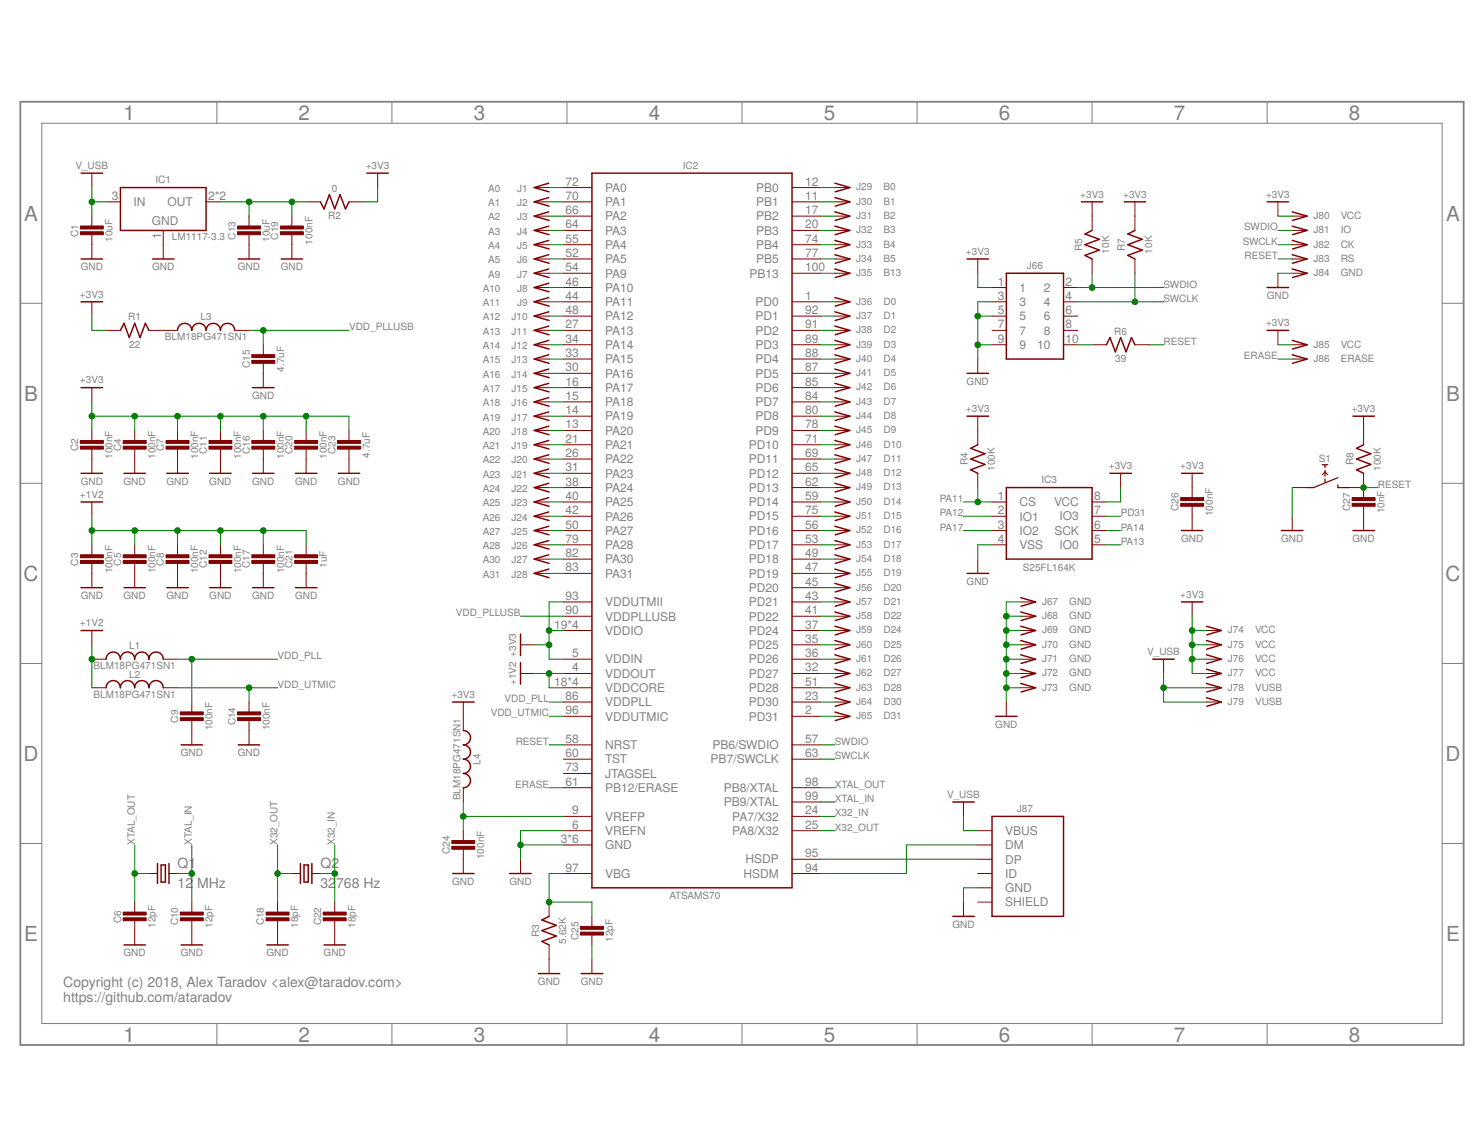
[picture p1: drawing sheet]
<svg xmlns="http://www.w3.org/2000/svg" width="279mm" height="216mm" viewBox="0 0 279 216" stroke-linecap="round" stroke-linejoin="round" font-family="sans-serif">
<path d="M3.8 19.2h271.8v177.5h-271.8z" fill="none" stroke="#808080" stroke-width=".34"/>
<g fill="none" stroke="#808080" stroke-width=".19">
<path d="M40.8 19.2v4M73.8 19.2v4M106.7 19.2v4M139.7 19.2v4M172.7 19.2v4M205.6 19.2v4M238.6 19.2v4M7.9 23.2h263.6v169.5h-263.6zM3.8 57.1h4.1M271.5 57.1h4.1M3.8 91h4.1M271.5 91h4.1"/>
<path d="M3.8 124.9h4.1M271.5 124.9h4.1M3.8 158.8h4.1M271.5 158.8h4.1M40.8 192.7v4M73.8 192.7v4M106.7 192.7v4M139.7 192.7v4M172.7 192.7v4M205.6 192.7v4M238.6 192.7v4"/>
</g>
<g fill="none" stroke="#800000" stroke-width=".28">
<path d="M15.3 32.6h4M22.7 35.3h16.1v8.1h-16.1zM60.3 38l.7 1.3 1-2.7 1 2.7 1-2.7 1 2.7 .7-1.3M69.1 32.6h4M103.3 34.5l-2.7 .8 2.8 .8M103.3 37.2l-2.7 .8 2.8 .8M103.3 39.9l-2.7 .8 2.8 .8M111.4 32.6h37.7v134.5h-37.7zM157.2 39.9l2.8 .8-2.8 .8M157.2 34.5l2.8 .8-2.8 .8M157.2 37.2l2.8 .8-2.8 .8M203.6 38h4"/>
<path d="M211.7 38h4M238.6 38h4M243.3 39.9l2.8 .8-2.7 .8M15.3 48.7h4M15.3 56.8h4M28.7 48.7h4M44.9 48.7h4M52.9 48.7h4.1M103.3 42.6l-2.7 .8 2.8 .8M103.3 45.3l-2.7 .8 2.8 .8M103.3 47.9l-2.7 .8 2.8 .9M103.3 50.6l-2.7 .8 2.8 .8"/>
<path d="M103.3 53.3l-2.7 .8 2.8 .8M103.3 56l-2.7 .8 2.8 .8M103.3 58.7l-2.7 .8 2.8 .8M157.2 42.6l2.8 .8-2.8 .8M157.2 45.3l2.8 .8-2.8 .8M157.2 47.9l2.8 .8-2.8 .9M157.2 50.6l2.8 .8-2.8 .8M157.2 56l2.8 .8-2.8 .8M157.2 58.7l2.8 .8-2.8 .8M182.1 48.7h4M189.5 51.4h10.7v16.2h-10.7zM205.6 43.4l-1.3 .6 2.7 1-2.7 1.1 2.7 1-2.7 1 1.3 .6"/>
<path d="M213.7 43.4l-1.4 .6 2.7 1-2.7 1.1 2.7 1-2.7 1 1.4 .6M238.6 54.1h4M243.3 42.6l2.8 .8-2.7 .8M243.3 45.3l2.8 .8-2.7 .8M243.3 47.9l2.8 .8-2.7 .9M243.3 50.6l2.8 .8-2.7 .8M15.3 73h4M22.7 62.2l.6-1.3 1 2.6 1.1-2.6 1 2.6 1-2.6 .6 1.3M33.4 62.2a1.34 1.34 0 0 1 1.4-1.3 1.34 1.34 0 0 1 1.3 1.3 1.34 1.34 0 0 1 1.4-1.3 1.34 1.34 0 0 1 1.3 1.3 1.35 1.35 0 0 1 1.4-1.3 1.35 1.35 0 0 1 1.3 1.3 1.34 1.34 0 0 1 1.4-1.3 1.34 1.34 0 0 1 1.3 1.3M47.6 73h4M103.3 61.4l-2.7 .8 2.8 .8M103.3 64.1l-2.7 .8 2.8 .8"/>
<path d="M103.3 66.8l-2.7 .8 2.8 .8M103.3 69.5l-2.7 .8 2.8 .8M103.3 72.2l-2.7 .8 2.8 .8M103.3 74.8l-2.7 .8 2.8 .9M103.3 77.5l-2.7 .8 2.8 .8M157.2 61.4l2.8 .8-2.8 .8M157.2 69.5l2.8 .8-2.8 .8M157.2 72.2l2.8 .8-2.8 .8M157.2 74.8l2.8 .8-2.8 .9M157.2 77.5l2.8 .8-2.8 .8M157.2 64.1l2.8 .8-2.8 .8M157.2 66.8l2.8 .8-2.8 .8"/>
<path d="M182.1 70.3h4M182.1 78.3h4M208.3 64.9l.7-1.4 1 2.7 1-2.7 1 2.7 1-2.7 .7 1.4M238.6 62.2h4M243.3 64.1l2.8 .8-2.7 .8M243.3 66.8l2.8 .8-2.7 .8M254.7 78.3h4.1M15.3 89.1h4M15.3 94.5h4M23.3 89.1h4.1M31.4 89.1h4.1M39.5 89.1h4"/>
<path d="M47.6 89.1h4M55.6 89.1h4.1M63.7 89.1h4M103.3 80.2l-2.7 .8 2.8 .8M103.3 82.9l-2.7 .8 2.8 .8M103.3 85.6l-2.7 .8 2.8 .8M103.3 88.3l-2.7 .8 2.8 .8M103.3 91l-2.7 .8 2.8 .8M103.3 93.7l-2.7 .8 2.8 .8M103.3 96.4l-2.7 .8 2.8 .8M103.3 99.1l-2.7 .8 2.8 .8M157.2 80.2l2.8 .8-2.8 .8"/>
<path d="M157.2 82.9l2.8 .8-2.8 .8M157.2 85.6l2.8 .8-2.8 .8M157.2 88.3l2.8 .8-2.8 .8M157.2 96.4l2.8 .8-2.8 .8M157.2 99.1l2.8 .8-2.8 .8M157.2 91l2.8 .8-2.8 .8M157.2 93.7l2.8 .8-2.8 .8M184.1 83.7l-1.3 .7 2.6 1-2.6 1 2.6 1-2.6 1 1.3 .7M189.5 91.8h16.1v13.4h-16.1zM209 89.1h4M222.4 89.1h4.1M222.4 99.9h4.1"/>
<path d="M241.3 99.9h4M254.7 99.9h4.1M256.7 83.7l-1.3 .7 2.7 1-2.7 1 2.7 1-2.7 1 1.3 .7M15.3 110.6h4M15.3 118.7h4M23.3 110.6h4.1M31.4 110.6h4.1M39.5 110.6h4M47.6 110.6h4M55.6 110.6h4.1M98 119.4v4M103.3 101.7l-2.7 .9 2.8 .8"/>
<path d="M103.3 104.4l-2.7 .8 2.8 .8M103.3 107.1l-2.7 .8 2.8 .8M157.2 101.7l2.8 .9-2.8 .8M157.2 104.4l2.8 .8-2.8 .8M157.2 107.1l2.8 .8-2.8 .8M157.2 109.8l2.8 .8-2.8 .8M157.2 112.5l2.8 .8-2.8 .8M157.2 115.2l2.8 .8-2.8 .8M157.2 117.9l2.8 .8-2.8 .8M182.1 107.9h4M192.2 112.5l2.8 .8-2.8 .8M192.2 115.2l2.8 .8-2.8 .8"/>
<path d="M192.2 117.9l2.8 .8-2.8 .8M222.4 113.3h4.1M227.1 117.9l2.9 .8-2.8 .8M20 124.1a1.34 1.34 0 0 1 1.3-1.4 1.34 1.34 0 0 1 1.4 1.4 1.34 1.34 0 0 1 1.3-1.4 1.34 1.34 0 0 1 1.4 1.4 1.34 1.34 0 0 1 1.3-1.4 1.34 1.34 0 0 1 1.3 1.4 1.34 1.34 0 0 1 1.4-1.4 1.34 1.34 0 0 1 1.3 1.4M20 129.5a1.34 1.34 0 0 1 1.3-1.4 1.34 1.34 0 0 1 1.4 1.4 1.34 1.34 0 0 1 1.3-1.4 1.34 1.34 0 0 1 1.4 1.4 1.34 1.34 0 0 1 1.3-1.4 1.34 1.34 0 0 1 1.3 1.4 1.34 1.34 0 0 1 1.4-1.4 1.34 1.34 0 0 1 1.3 1.4M85.2 132.1h4.1M87.2 137.5a1.34 1.34 0 0 1 1.4 1.4 1.34 1.34 0 0 1-1.4 1.3 1.34 1.34 0 0 1 1.4 1.4 1.34 1.34 0 0 1-1.4 1.3 1.34 1.34 0 0 1 1.4 1.3 1.34 1.34 0 0 1-1.4 1.4 1.34 1.34 0 0 1 1.4 1.3 1.34 1.34 0 0 1-1.4 1.4M98 124.7v4.1M157.2 123.3l2.8 .8-2.8 .8M157.2 126l2.8 .8-2.8 .8M157.2 128.7l2.8 .8-2.8 .8M157.2 131.3l2.8 .8-2.8 .8"/>
<path d="M157.2 120.6l2.8 .8-2.8 .8M157.2 134l2.8 .8-2.8 .8M187.5 134.8h4M192.2 120.6l2.8 .8-2.8 .8M192.2 123.3l2.8 .8-2.8 .8M192.2 126l2.8 .8-2.8 .8M192.2 128.7l2.8 .8-2.8 .8M217 124.1h4.1M227.1 120.6l2.9 .8-2.8 .8M227.1 123.3l2.9 .8-2.8 .8M227.1 126l2.9 .8-2.8 .8M227.1 128.7l2.9 .8-2.8 .8"/>
<path d="M227.1 131.3l2.9 .8-2.8 .8M34.1 140.2h4M44.9 140.2h4M179.4 151h4M186.8 153.7h13.4v18.8h-13.4zM23.3 177.9h4.1M29.7 162.5v3.8M30.3 162.8h.8v3.2h-.8zM31.8 162.5v3.8M34.1 177.9h4M50.2 177.9h4.1M56.6 162.5v3.8"/>
<path d="M57.2 162.8h.8v3.2h-.8zM58.7 162.5v3.8M61 177.9h4M85.2 164.4h4.1M96 164.4h4M103.4 172.5l-1.4 .7 2.7 1-2.7 1 2.7 1-2.7 1 1.4 .7M179.4 172.5h4M101.4 183.3h4M109.4 183.3h4.1"/>
</g>
<g fill="none" stroke="#800000" stroke-width=".19">
<path d="M17.3 32.6v2.7M20 38h2.7M38.8 38h2.7M57.6 38h2.7M65.7 38h2.7M71.1 32.6v2.7M100.7 35.3h2.7M100.7 38h2.7M106.1 35.3h5.3M106.1 38h5.3M149.1 35.3h5.4M149.1 38h5.4"/>
<path d="M157.2 35.3h2.7M157.2 38h2.7M205.6 38v5.4M213.7 38v5.4M240.6 38v2.7M17.3 40.7v1.9M17.3 44.2v4.5M17.3 56.8v2.7M30.7 43.4v5.3M46.9 40.7v1.9M46.9 44.2v4.5M54.9 40.7v1.9"/>
<path d="M54.9 44.2v4.5M100.7 40.7h2.7M100.7 43.4h2.7M100.7 46.1h2.7M100.7 48.7h2.7M100.7 51.4h2.7M100.7 54.1h2.7M100.7 56.8h2.7M100.7 59.5h2.7M106.1 40.7h5.3M106.1 43.4h5.3M106.1 46.1h5.3"/>
<path d="M106.1 48.7h5.3M106.1 51.4h5.3M106.1 54.1h5.3M106.1 56.8h5.3M106.1 59.5h5.3M149.1 40.7h5.4M149.1 43.4h5.4M149.1 46.1h5.4M149.1 48.7h5.4M149.1 51.4h5.4M149.1 56.8h5.4M149.1 59.5h5.4"/>
<path d="M157.2 40.7h2.7M157.2 43.4h2.7M157.2 46.1h2.7M157.2 48.7h2.7M157.2 51.4h2.7M157.2 56.8h2.7M157.2 59.5h2.7M184.1 48.7v2.7M186.8 54.1h2.7M186.8 56.8h2.7M186.8 59.5h2.7M200.2 54.1h2.7"/>
<path d="M200.2 56.8h2.7M200.2 59.5h2.7M205.6 48.7v2.7M213.7 48.7v2.7M240.6 51.4v2.7M243.3 40.7h2.7M243.3 43.4h2.7M243.3 46.1h2.7M243.3 48.7h2.7M243.3 51.4h2.7M17.3 73v2.6M20 62.2h2.7"/>
<path d="M28 62.2h5.4M44.2 62.2h2.7M49.6 64.9v1.9M49.6 68.4v4.6M100.7 62.2h2.7M100.7 64.9h2.7M100.7 67.6h2.7M100.7 70.3h2.7M100.7 73h2.7M100.7 75.6h2.7M100.7 78.3h2.7M106.1 62.2h5.3"/>
<path d="M106.1 64.9h5.3M106.1 67.6h5.3M106.1 70.3h5.3M106.1 73h5.3M106.1 75.6h5.3M106.1 78.3h5.3M149.1 62.2h5.4M149.1 64.9h5.4M149.1 67.6h5.4M149.1 70.3h5.4M149.1 73h5.4M149.1 75.6h5.4"/>
<path d="M149.1 78.3h5.4M157.2 62.2h2.7M157.2 64.9h2.7M157.2 67.6h2.7M157.2 70.3h2.7M157.2 73h2.7M157.2 75.6h2.7M157.2 78.3h2.7M184.1 67.6v2.7M184.1 78.3v5.4M186.8 62.2h2.7M186.8 64.9h2.7"/>
<path d="M200.2 62.2h2.7M200.2 64.9h2.7M205.6 64.9h2.7M213.7 64.9h2.7M240.6 62.2v2.7M243.3 64.9h2.7M243.3 67.6h2.7M256.7 78.3v5.4M17.3 81v1.9M17.3 84.5v4.6M17.3 94.5v2.7M25.4 81v1.9"/>
<path d="M25.4 84.5v4.6M33.4 81v1.9M33.4 84.5v4.6M41.5 81v1.9M41.5 84.5v4.6M49.6 81v1.9M49.6 84.5v4.6M57.6 81v1.9M57.6 84.5v4.6M65.7 81v1.9M65.7 84.5v4.6M100.7 81h2.7"/>
<path d="M100.7 83.7h2.7M100.7 86.4h2.7M100.7 89.1h2.7M100.7 91.8h2.7M100.7 94.5h2.7M100.7 97.2h2.7M100.7 99.9h2.7M106.1 81h5.3M106.1 83.7h5.3M106.1 86.4h5.3M106.1 89.1h5.3M106.1 91.8h5.3"/>
<path d="M106.1 94.5h5.3M106.1 97.2h5.3M106.1 99.9h5.3M149.1 81h5.4M149.1 83.7h5.4M149.1 86.4h5.4M149.1 89.1h5.4M149.1 91.8h5.4M149.1 94.5h5.4M149.1 97.2h5.4M149.1 99.9h5.4M157.2 81h2.7"/>
<path d="M157.2 83.7h2.7M157.2 86.4h2.7M157.2 89.1h2.7M157.2 91.8h2.7M157.2 94.5h2.7M157.2 97.2h2.7M157.2 99.9h2.7M184.1 89.1v2.7M186.8 94.5h2.7M186.8 97.2h2.7M186.8 99.9h2.7M205.6 94.5h2.7"/>
<path d="M205.6 97.2h2.7M205.6 99.9h2.7M211 89.1v2.7M224.5 89.1v4.6M224.5 95.3v4.6M243.3 91.8h2.7M243.3 97.2v2.7M248.9 89.4l.6-.6 .5 .6M254 91.8h2.7M256.7 89.1v4.6M256.7 95.3v4.6M17.3 102.6v1.8"/>
<path d="M17.3 106v4.6M17.3 118.7v2.7M25.4 102.6v1.8M25.4 106v4.6M33.4 102.6v1.8M33.4 106v4.6M41.5 102.6v1.8M41.5 106v4.6M49.6 102.6v1.8M49.6 106v4.6M57.6 102.6v1.8M57.6 106v4.6"/>
<path d="M100.7 102.6h2.7M100.7 105.2h2.7M100.7 107.9h2.7M106.1 102.6h5.3M106.1 105.2h5.3M106.1 107.9h5.3M106.1 113.3h5.3M106.1 116h5.3M106.1 118.7h5.3M149.1 102.6h5.4M149.1 105.2h5.4M149.1 107.9h5.4"/>
<path d="M149.1 110.6h5.4M149.1 113.3h5.4M149.1 116h5.4M149.1 118.7h5.4M157.2 102.6h2.7M157.2 105.2h2.7M157.2 107.9h2.7M157.2 110.6h2.7M157.2 113.3h2.7M157.2 116h2.7M157.2 118.7h2.7M184.1 105.2v2.7"/>
<path d="M186.8 102.6h2.7M192.2 113.3h2.7M192.2 116h2.7M192.2 118.7h2.7M205.6 102.6h2.7M224.5 113.3v2.7M227.1 118.7h2.7M17.3 124.1h2.7M17.3 129.5h2.7M30.7 124.1h2.7M30.7 129.5h2.7M36.1 132.1v1.9"/>
<path d="M36.1 135.6v4.6M46.9 132.1v1.9M46.9 135.6v4.6M87.2 132.1v5.4M98 121.4h2.7M98 126.8h2.7M106.1 124.1h5.3M106.1 126.8h5.3M106.1 129.5h5.3M106.1 132.1h5.3M106.1 134.8h5.3M149.1 121.4h5.4"/>
<path d="M149.1 124.1h5.4M149.1 126.8h5.4M149.1 129.5h5.4M149.1 132.1h5.4M149.1 134.8h5.4M157.2 121.4h2.7M157.2 124.1h2.7M157.2 126.8h2.7M157.2 129.5h2.7M157.2 132.1h2.7M157.2 134.8h2.7M189.5 132.1v2.7"/>
<path d="M192.2 121.4h2.7M192.2 124.1h2.7M192.2 126.8h2.7M192.2 129.5h2.7M219.1 124.1v2.7M227.1 121.4h2.7M227.1 124.1h2.7M227.1 126.8h2.7M227.1 129.5h2.7M227.1 132.1h2.7M87.2 148.3v2.7M87.2 156.4v1.8"/>
<path d="M87.2 159.9v4.5M106.1 159h5.3M106.1 145.6h5.3M106.1 140.2h5.3M106.1 153.7h5.3M106.1 156.4h5.3M106.1 142.9h5.3M106.1 148.3h5.3M149.1 140.2h5.4M149.1 153.7h5.4M149.1 156.4h5.4M149.1 142.9h5.4"/>
<path d="M149.1 148.3h5.4M149.1 151h5.4M181.4 151v2.7M184.1 159h2.7M184.1 156.4h2.7M25.4 169.8v1.9M25.4 173.3v4.6M28 164.4h1.7M31.8 164.4h1.6M36.1 169.8v1.9M36.1 173.3v4.6M52.3 169.8v1.9"/>
<path d="M52.3 173.3v4.6M54.9 164.4h1.7M58.7 164.4h1.6M63 169.8v1.9M63 173.3v4.6M98 161.7v2.7M103.4 169.8v2.7M103.4 177.9v5.4M106.1 164.4h5.3M111.4 172.5v1.9M111.4 176v1.9M149.1 164.4h5.4"/>
<path d="M149.1 161.7h5.4M181.4 169.8v2.7M184.1 164.4h2.7M184.1 161.7h2.7M184.1 167.1h2.7M184.1 169.8h2.7M111.4 180.6v2.7"/>
</g>
<g fill="#800000" stroke="#800000" stroke-width=".19">
<path d="M15.1 82.9h4.4v.6h-4.4z"/>
<path d="M15.1 84h4.4v.5h-4.4z"/>
<path d="M23.2 82.9h4.3v.6h-4.3z"/>
<path d="M23.2 84h4.3v.5h-4.3z"/>
<path d="M31.3 82.9h4.3v.6h-4.3z"/>
<path d="M31.3 84h4.3v.5h-4.3z"/>
<path d="M39.3 82.9h4.4v.6h-4.4z"/>
<path d="M39.3 84h4.4v.5h-4.4z"/>
<path d="M47.4 82.9h4.3v.6h-4.3z"/>
<path d="M47.4 84h4.3v.5h-4.3z"/>
<path d="M15.1 104.4h4.4v.6h-4.4z"/>
<path d="M15.1 105.5h4.4v.5h-4.4z"/>
<path d="M23.2 104.4h4.3v.6h-4.3z"/>
<path d="M23.2 105.5h4.3v.5h-4.3z"/>
<path d="M31.3 104.4h4.3v.6h-4.3z"/>
<path d="M31.3 105.5h4.3v.5h-4.3z"/>
<path d="M39.3 104.4h4.4v.6h-4.4z"/>
<path d="M39.3 105.5h4.4v.5h-4.4z"/>
<path d="M47.4 104.4h4.3v.6h-4.3z"/>
<path d="M47.4 105.5h4.3v.5h-4.3z"/>
<path d="M23.2 171.7h4.3v.5h-4.3z"/>
<path d="M23.2 172.8h4.3v.5h-4.3z"/>
<path d="M34 171.7h4.3v.5h-4.3z"/>
<path d="M34 172.8h4.3v.5h-4.3z"/>
<path d="M50.1 171.7h4.3v.5h-4.3z"/>
<path d="M50.1 172.8h4.3v.5h-4.3z"/>
<path d="M60.9 171.7h4.3v.5h-4.3z"/>
<path d="M60.9 172.8h4.3v.5h-4.3z"/>
<path d="M109.3 174.4h4.3v.5h-4.3z"/>
<path d="M109.3 175.5h4.3v.5h-4.3z"/>
<path d="M85.1 158.2h4.3v.6h-4.3z"/>
<path d="M85.1 159.3h4.3v.6h-4.3z"/>
<path d="M15.1 42.5h4.4v.6h-4.4z"/>
<path d="M15.1 43.6h4.4v.6h-4.4z"/>
<path d="M44.7 42.5h4.3v.6h-4.3z"/>
<path d="M44.7 43.6h4.3v.6h-4.3z"/>
<path d="M52.8 42.5h4.3v.6h-4.3z"/>
<path d="M52.8 43.6h4.3v.6h-4.3z"/>
<path d="M55.5 104.4h4.3v.6h-4.3z"/>
<path d="M55.5 105.5h4.3v.5h-4.3z"/>
<path d="M34 134h4.3v.6h-4.3z"/>
<path d="M34 135.1h4.3v.5h-4.3z"/>
<path d="M44.7 134h4.3v.6h-4.3z"/>
<path d="M44.7 135.1h4.3v.5h-4.3z"/>
<path d="M47.4 66.8h4.3v.5h-4.3z"/>
<path d="M47.4 67.8h4.3v.6h-4.3z"/>
<path d="M55.5 82.9h4.3v.6h-4.3z"/>
<path d="M55.5 84h4.3v.5h-4.3z"/>
<path d="M63.5 82.9h4.4v.6h-4.4z"/>
<path d="M63.5 84h4.4v.5h-4.4z"/>
<path d="M254.6 93.7h4.3v.5h-4.3z"/>
<path d="M254.6 94.7h4.3v.6h-4.3z"/>
<path d="M222.3 93.7h4.3v.5h-4.3z"/>
<path d="M222.3 94.7h4.3v.6h-4.3z"/>
</g>
<path d="M248.9 87.5h1.1M249.5 87.5v.5M249.5 88.6v1M249.5 90.2v.5M251.9 89.9l-4.6 1.9h-1.3M251.9 91.2v.6h2.1" fill="none" stroke="#800000" stroke-width=".23"/>
<g fill="none" stroke="#008000" stroke-width=".19">
<path d="M17.3 38h2.7M17.3 35.3v5.4M41.5 38h16.1M46.9 38v2.7M54.9 38v2.7M71.1 35.3v2.7h-2.7M103.4 35.3h2.7M103.4 38h2.7M154.5 35.3h2.7M154.5 38h2.7M17.3 59.5v2.7h2.7M103.4 40.7h2.7"/>
<path d="M103.4 43.4h2.7M103.4 46.1h2.7M103.4 48.7h2.7M103.4 51.4h2.7M103.4 56.8h2.7M103.4 59.5h2.7M103.4 54.1h2.7M154.5 40.7h2.7M154.5 43.4h2.7M154.5 46.1h2.7M154.5 48.7h2.7M154.5 51.4h2.7"/>
<path d="M154.5 56.8h2.7M154.5 59.5h2.7M184.1 59.5h2.7M184.1 51.4v2.7h2.7M186.8 56.8h-2.7v10.8M202.9 56.8h16.2M202.9 54.1h16.2M205.6 51.4v2.7M213.7 51.4v5.4M240.6 40.7h2.7M240.6 43.4h2.7M240.6 46.1h2.7"/>
<path d="M240.6 48.7h2.7M240.6 51.4h2.7M17.3 75.6v5.4M17.3 78.3h48.4v2.7M25.4 78.3v2.7M33.4 78.3v2.7M41.5 78.3v2.7M46.9 62.2h18.8M49.6 62.2v2.7M49.6 78.3v2.7M57.6 78.3v2.7M103.4 62.2h2.7"/>
<path d="M103.4 64.9h2.7M103.4 78.3h2.7M103.4 75.6h2.7M103.4 73h2.7M103.4 67.6h2.7M103.4 70.3h2.7M154.5 62.2h2.7M154.5 64.9h2.7M154.5 78.3h2.7M154.5 75.6h2.7M154.5 73h2.7M154.5 67.6h2.7"/>
<path d="M154.5 70.3h2.7M184.1 64.9h2.7M202.9 64.9h2.7M216.4 64.9h2.7M240.6 64.9h2.7M240.6 67.6h2.7M17.3 97.2v5.4M17.3 99.9h40.3v2.7M25.4 99.9v2.7M33.4 99.9v2.7M41.5 99.9v2.7M49.6 99.9v2.7"/>
<path d="M103.4 94.5h2.7M103.4 99.9h2.7M103.4 97.2h2.7M103.4 91.8h2.7M103.4 89.1h2.7M103.4 86.4h2.7M103.4 83.7h2.7M103.4 81h2.7M154.5 94.5h2.7M154.5 99.9h2.7M154.5 97.2h2.7M154.5 91.8h2.7"/>
<path d="M154.5 89.1h2.7M154.5 86.4h2.7M154.5 83.7h2.7M154.5 81h2.7M181.4 94.5h5.4M181.4 99.9h5.4M181.4 97.2h5.4M184.1 91.8v2.7M208.3 99.9h2.7M208.3 97.2h2.7M211 91.8v2.7h-2.7M243.3 91.8v5.4"/>
<path d="M256.7 91.8h2.7M98 116h8.1M103.4 102.6h2.7M103.4 118.7h2.7M103.4 107.9h2.7M103.4 105.2h2.7M106.1 113.3h-2.7v10.8h2.7M154.5 102.6h2.7M154.5 113.3h2.7M154.5 116h2.7M154.5 118.7h2.7M154.5 110.6h2.7"/>
<path d="M154.5 107.9h2.7M154.5 105.2h2.7M186.8 102.6h-2.7v2.6M189.5 116h2.7M189.5 118.7h2.7M192.2 113.3h-2.7v18.8M208.3 102.6h2.7M224.5 118.7h2.6M224.5 116v10.8h2.6M17.3 121.4v8.1M33.4 124.1h18.9M33.4 129.5h18.9"/>
<path d="M36.1 124.1v8M46.9 129.5v2.6M100.7 121.4h2.7M100.7 126.8h5.4M103.4 126.8v2.7h2.7M103.4 134.8h2.7M103.4 132.1h2.7M154.5 121.4h2.7M154.5 124.1h2.7M154.5 126.8h2.7M154.5 129.5h2.7M154.5 134.8h2.7"/>
<path d="M154.5 132.1h2.7M189.5 121.4h2.7M189.5 124.1h2.7M189.5 126.8h2.7M189.5 129.5h2.7M219.1 129.5h8M219.1 126.8v5.3h8M224.5 121.4h2.6M224.5 124.1h2.6M25.4 159v10.8M36.1 159v10.8M52.3 159v10.8"/>
<path d="M63 159v10.8M87.2 153.7h18.9M87.2 151v5.4M98 159h8.1M103.4 140.2h2.7M103.4 148.3h2.7M106.1 156.4h-8.1v5.3M154.5 156.4h2.7M154.5 140.2h2.7M154.5 142.9h2.7M154.5 148.3h2.7M154.5 151h2.7"/>
<path d="M154.5 153.7h2.7M181.4 153.7v2.7h2.7M184.1 159h-13.5v5.4h-16.1M25.4 164.4h2.6M33.4 164.4h2.7M52.3 164.4h2.6M60.3 164.4h2.7M106.1 164.4h-2.7v5.4h8v2.7M111.4 177.9v2.7M154.5 161.7h29.6M184.1 167.1h-2.7v2.7"/>
</g>
<g fill="#008000" stroke="#008000" stroke-width=".19">
<circle cx="98" cy="159" r=".53"/>
<circle cx="184.1" cy="59.5" r=".53"/>
<circle cx="184.1" cy="64.9" r=".53"/>
<circle cx="189.5" cy="129.5" r=".53"/>
<circle cx="189.5" cy="126.8" r=".53"/>
<circle cx="189.5" cy="124.1" r=".53"/>
<circle cx="189.5" cy="121.4" r=".53"/>
<circle cx="189.5" cy="118.7" r=".53"/>
<circle cx="189.5" cy="116" r=".53"/>
<circle cx="103.4" cy="121.4" r=".53"/>
<circle cx="103.4" cy="118.7" r=".53"/>
<circle cx="17.3" cy="78.3" r=".53"/>
<circle cx="25.4" cy="78.3" r=".53"/>
<circle cx="33.4" cy="78.3" r=".53"/>
<circle cx="41.5" cy="78.3" r=".53"/>
<circle cx="49.6" cy="78.3" r=".53"/>
<circle cx="57.6" cy="78.3" r=".53"/>
<circle cx="224.5" cy="124.1" r=".53"/>
<circle cx="224.5" cy="121.4" r=".53"/>
<circle cx="224.5" cy="118.7" r=".53"/>
<circle cx="17.3" cy="124.1" r=".53"/>
<circle cx="103.4" cy="126.8" r=".53"/>
<circle cx="49.6" cy="99.9" r=".53"/>
<circle cx="17.3" cy="99.9" r=".53"/>
<circle cx="25.4" cy="99.9" r=".53"/>
<circle cx="33.4" cy="99.9" r=".53"/>
<circle cx="41.5" cy="99.9" r=".53"/>
<circle cx="205.6" cy="54.1" r=".53"/>
<circle cx="213.7" cy="56.8" r=".53"/>
<circle cx="25.4" cy="164.4" r=".53"/>
<circle cx="36.1" cy="164.4" r=".53"/>
<circle cx="63" cy="164.4" r=".53"/>
<circle cx="52.3" cy="164.4" r=".53"/>
<circle cx="103.4" cy="169.8" r=".53"/>
<circle cx="87.2" cy="153.7" r=".53"/>
<circle cx="17.3" cy="38" r=".53"/>
<circle cx="219.1" cy="129.5" r=".53"/>
<circle cx="256.7" cy="91.8" r=".53"/>
<circle cx="49.6" cy="62.2" r=".53"/>
<circle cx="36.1" cy="124.1" r=".53"/>
<circle cx="46.9" cy="129.5" r=".53"/>
<circle cx="46.9" cy="38" r=".53"/>
<circle cx="54.9" cy="38" r=".53"/>
<circle cx="184.1" cy="94.5" r=".53"/>
</g>
<g font-size="3.9" fill="#808080">
<text x="23.3" y="22.5">1</text>
<text x="56.2" y="22.5">2</text>
<text x="89.2" y="22.5">3</text>
<text x="122.1" y="22.5">4</text>
<text x="155.1" y="22.5">5</text>
<text x="188.1" y="22.5">6</text>
<text x="221" y="22.5">7</text>
<text x="254" y="22.5">8</text>
<text x="4.6" y="41.5">A</text>
<text x="272.3" y="41.5">A</text>
<text x="4.6" y="75.4">B</text>
<text x="272.3" y="75.4">B</text>
<text x="4.5" y="109.3">C</text>
<text x="272.2" y="109.3">C</text>
<text x="4.5" y="143.2">D</text>
<text x="272.2" y="143.2">D</text>
<text x="4.6" y="177.1">E</text>
<text x="272.3" y="177.1">E</text>
<text x="23.3" y="196.1">1</text>
<text x="56.2" y="196.1">2</text>
<text x="89.2" y="196.1">3</text>
<text x="122.1" y="196.1">4</text>
<text x="155.1" y="196.1">5</text>
<text x="188.1" y="196.1">6</text>
<text x="221" y="196.1">7</text>
<text x="254" y="196.1">8</text>
</g>
<g font-size="2.6" fill="#808080">
<text x="33.4" y="167.1">12</text>
<text x="33.4" y="163.3">Q1</text>
<text x="37.1" y="167.1">MHz</text>
<text x="60.3" y="167.1">32</text>
<text x="60.3" y="163.3">Q2</text>
<text x="63.3" y="167.1">768 Hz</text>
<text x="11.9" y="185.8">Copyright (c) 2018, Alex Taradov &lt;alex@taradov.com&gt;</text>
<text x="11.9" y="188.6">https://github.com/ataradov</text>
</g>
<g font-size="2.3" fill="#808080">
<text x="106.5" y="34.9">72</text>
<text x="151.6" y="34.9">12</text>
<text x="21" y="37.6">3</text>
<text x="25.1" y="38.8">IN</text>
<text x="31.5" y="38.8">OUT</text>
<text x="39.2" y="37.6">2*2</text>
<text x="106.5" y="37.6">70</text>
<text x="106.5" y="40.3">66</text>
<text x="113.9" y="36.1">PA0</text>
<text x="113.9" y="38.8">PA1</text>
<text x="113.9" y="41.5">PA2</text>
<text x="142.4" y="36.1">PB0</text>
<text x="142.4" y="38.8">PB1</text>
<text x="142.4" y="41.5">PB2</text>
<text x="151.6" y="37.6">11</text>
<text x="151.6" y="40.3">17</text>
<text x="28.6" y="42.3">GND</text>
<text x="30.4" y="45" transform="rotate(-90 30.4 45)">1</text>
<text x="106.5" y="43">64</text>
<text x="106.5" y="45.7">55</text>
<text x="113.9" y="44.2">PA3</text>
<text x="113.9" y="46.9">PA4</text>
<text x="142.4" y="44.2">PB3</text>
<text x="142.4" y="46.9">PB4</text>
<text x="151.6" y="43">20</text>
<text x="151.6" y="45.7">74</text>
<text x="106.5" y="48.4">52</text>
<text x="106.5" y="51.1">54</text>
<text x="106.5" y="53.8">46</text>
<text x="113.9" y="49.6">PA5</text>
<text x="113.9" y="52.2">PA9</text>
<text x="141.1" y="52.2">PB13</text>
<text x="142.4" y="49.5">PB5</text>
<text x="151.6" y="48.4">77</text>
<text x="151.6" y="51.1">100</text>
<text x="187.8" y="53.8">1</text>
<text x="200.6" y="53.8">2</text>
<text x="106.5" y="56.4">44</text>
<text x="106.5" y="59.1">48</text>
<text x="113.9" y="54.9">PA10</text>
<text x="113.9" y="57.6">PA11</text>
<text x="142.2" y="57.6">PD0</text>
<text x="151.6" y="56.4">1</text>
<text x="151.6" y="59.1">92</text>
<text x="187.8" y="56.4">3</text>
<text x="187.8" y="59.1">5</text>
<text x="191.9" y="54.9">1</text>
<text x="191.9" y="57.6">3</text>
<text x="196.5" y="54.9">2</text>
<text x="196.5" y="57.6">4</text>
<text x="200.6" y="56.4">4</text>
<text x="200.6" y="59.1">6</text>
<text x="106.5" y="61.8">27</text>
<text x="106.5" y="64.5">34</text>
<text x="113.9" y="60.3">PA12</text>
<text x="113.9" y="63">PA13</text>
<text x="113.9" y="65.7">PA14</text>
<text x="142.2" y="60.3">PD1</text>
<text x="142.2" y="63">PD2</text>
<text x="142.2" y="65.7">PD3</text>
<text x="151.6" y="61.8">91</text>
<text x="151.6" y="64.5">89</text>
<text x="187.8" y="61.8">7</text>
<text x="187.8" y="64.5">9</text>
<text x="191.9" y="60.3">5</text>
<text x="191.9" y="63">7</text>
<text x="191.9" y="65.7">9</text>
<text x="195.2" y="65.7">10</text>
<text x="196.5" y="60.3">6</text>
<text x="196.5" y="63">8</text>
<text x="200.6" y="61.8">8</text>
<text x="200.6" y="64.5">10</text>
<text x="106.5" y="67.2">33</text>
<text x="106.5" y="69.9">30</text>
<text x="113.9" y="68.4">PA15</text>
<text x="113.9" y="71.1">PA16</text>
<text x="142.2" y="68.4">PD4</text>
<text x="142.2" y="71.1">PD5</text>
<text x="151.6" y="67.2">88</text>
<text x="151.6" y="69.9">87</text>
<text x="106.5" y="72.6">16</text>
<text x="106.5" y="75.3">15</text>
<text x="106.5" y="78">14</text>
<text x="113.9" y="73.8">PA17</text>
<text x="113.9" y="76.5">PA18</text>
<text x="142.2" y="73.8">PD6</text>
<text x="142.2" y="76.4">PD7</text>
<text x="151.6" y="72.6">85</text>
<text x="151.6" y="75.3">84</text>
<text x="151.6" y="78">80</text>
<text x="106.5" y="80.7">13</text>
<text x="106.5" y="83.3">21</text>
<text x="113.9" y="79.1">PA19</text>
<text x="113.9" y="81.8">PA20</text>
<text x="142.2" y="79.1">PD8</text>
<text x="142.2" y="81.8">PD9</text>
<text x="151.6" y="80.7">78</text>
<text x="151.6" y="83.3">71</text>
<text x="106.5" y="86">26</text>
<text x="106.5" y="88.7">31</text>
<text x="113.9" y="84.5">PA21</text>
<text x="113.9" y="87.2">PA22</text>
<text x="113.9" y="89.9">PA23</text>
<text x="141" y="84.5">PD10</text>
<text x="141" y="87.2">PD11</text>
<text x="141" y="89.9">PD12</text>
<text x="151.6" y="86">69</text>
<text x="151.6" y="88.7">65</text>
<text x="106.5" y="91.4">38</text>
<text x="106.5" y="94.1">40</text>
<text x="113.9" y="92.6">PA24</text>
<text x="113.9" y="95.3">PA25</text>
<text x="141" y="92.6">PD13</text>
<text x="141" y="95.3">PD14</text>
<text x="151.6" y="91.4">62</text>
<text x="151.6" y="94.1">59</text>
<text x="187.8" y="94.1">1</text>
<text x="191.9" y="95.3">CS</text>
<text x="198.5" y="95.3">VCC</text>
<text x="206" y="94.1">8</text>
<text x="106.5" y="96.8">42</text>
<text x="106.5" y="99.5">50</text>
<text x="113.9" y="98">PA26</text>
<text x="113.9" y="100.7">PA27</text>
<text x="141" y="98">PD15</text>
<text x="141" y="100.7">PD16</text>
<text x="151.6" y="96.8">75</text>
<text x="151.6" y="99.5">56</text>
<text x="187.8" y="96.8">2</text>
<text x="187.8" y="99.5">3</text>
<text x="191.9" y="98">IO1</text>
<text x="191.9" y="100.7">IO2</text>
<text x="198.5" y="100.7">SCK</text>
<text x="199.5" y="98">IO3</text>
<text x="206" y="99.5">6</text>
<text x="206" y="96.8">7</text>
<text x="106.5" y="102.2">79</text>
<text x="106.5" y="104.9">82</text>
<text x="106.5" y="107.6">83</text>
<text x="113.9" y="103.4">PA28</text>
<text x="113.9" y="106">PA30</text>
<text x="141" y="103.4">PD17</text>
<text x="141" y="106">PD18</text>
<text x="151.6" y="102.2">53</text>
<text x="151.6" y="104.9">49</text>
<text x="151.6" y="107.6">47</text>
<text x="187.8" y="102.2">4</text>
<text x="191.9" y="103.4">VSS</text>
<text x="199.5" y="103.4">IO0</text>
<text x="206" y="102.2">5</text>
<text x="106.5" y="112.9">93</text>
<text x="113.9" y="108.7">PA31</text>
<text x="141" y="108.7">PD19</text>
<text x="141" y="111.4">PD20</text>
<text x="151.6" y="110.2">45</text>
<text x="151.6" y="112.9">43</text>
<text x="104.3" y="118.3">19*4</text>
<text x="106.5" y="115.6">90</text>
<text x="113.9" y="119.5">VDDIO</text>
<text x="113.9" y="116.8">VDDPLLUSB</text>
<text x="113.9" y="114.1">VDDUTMII</text>
<text x="141" y="114.1">PD21</text>
<text x="141" y="116.8">PD22</text>
<text x="141" y="119.5">PD24</text>
<text x="151.6" y="115.6">41</text>
<text x="151.6" y="118.3">37</text>
<text x="107.7" y="123.7">5</text>
<text x="113.9" y="124.9">VDDIN</text>
<text x="141" y="122.2">PD25</text>
<text x="141" y="124.9">PD26</text>
<text x="151.6" y="121">35</text>
<text x="151.6" y="123.7">36</text>
<text x="104.3" y="129.1">18*4</text>
<text x="106.5" y="131.8">86</text>
<text x="107.7" y="126.4">4</text>
<text x="113.9" y="130.3">VDDCORE</text>
<text x="113.9" y="127.6">VDDOUT</text>
<text x="141" y="127.6">PD27</text>
<text x="141" y="130.3">PD28</text>
<text x="151.6" y="126.4">32</text>
<text x="151.6" y="129.1">51</text>
<text x="151.6" y="131.8">23</text>
<text x="106.5" y="134.5">96</text>
<text x="113.9" y="132.9">VDDPLL</text>
<text x="113.9" y="135.6">VDDUTMIC</text>
<text x="141" y="132.9">PD30</text>
<text x="141" y="135.6">PD31</text>
<text x="151.6" y="134.5">2</text>
<text x="106.5" y="139.8">58</text>
<text x="106.5" y="142.5">60</text>
<text x="113.9" y="141">NRST</text>
<text x="113.9" y="143.7">TST</text>
<text x="133.8" y="143.7">PB7/SWCLK</text>
<text x="134.1" y="141">PB6/SWDIO</text>
<text x="151.6" y="139.8">57</text>
<text x="151.6" y="142.5">63</text>
<text x="106.5" y="145.2">73</text>
<text x="106.5" y="147.9">61</text>
<text x="113.9" y="146.4">JTAGSEL</text>
<text x="113.9" y="149.1">PB12/ERASE</text>
<text x="136.3" y="149.1">PB8/XTAL</text>
<text x="151.6" y="147.9">98</text>
<text x="107.7" y="156">6</text>
<text x="107.7" y="153.3">9</text>
<text x="113.9" y="154.5">VREFP</text>
<text x="136.3" y="151.8">PB9/XTAL</text>
<text x="137.9" y="154.5">PA7/X32</text>
<text x="151.6" y="153.3">24</text>
<text x="151.6" y="156">25</text>
<text x="151.6" y="150.6">99</text>
<text x="105.6" y="158.7">3*6</text>
<text x="113.9" y="159.8">GND</text>
<text x="113.9" y="157.2">VREFN</text>
<text x="137.9" y="157.2">PA8/X32</text>
<text x="151.6" y="161.4">95</text>
<text x="189.3" y="157.2">VBUS</text>
<text x="189.3" y="159.8">DM</text>
<text x="106.5" y="164">97</text>
<text x="113.9" y="165.2">VBG</text>
<text x="140" y="165.2">HSDM</text>
<text x="140.4" y="162.5">HSDP</text>
<text x="151.6" y="164">94</text>
<text x="189.3" y="162.5">DP</text>
<text x="189.3" y="165.2">ID</text>
<text x="189.3" y="167.9">GND</text>
<text x="189.3" y="170.6">SHIELD</text>
</g>
<g font-size="1.9" fill="#808080">
<text x="14.2" y="31.8">V_USB</text>
<text x="29.3" y="34.5">IC1</text>
<text x="68.9" y="31.8">+3V3</text>
<text x="128.6" y="31.8">IC2</text>
<text x="161.2" y="35.8">J29</text>
<text x="166.3" y="35.8">B0</text>
<text x="61.8" y="41.2">R2</text>
<text x="62.5" y="36.1">0</text>
<text x="91.9" y="36.1">A0</text>
<text x="91.9" y="38.8">A1</text>
<text x="91.9" y="41.5">A2</text>
<text x="97.4" y="36.1">J1</text>
<text x="97.4" y="38.8">J2</text>
<text x="97.4" y="41.5">J3</text>
<text x="161.2" y="41.2">J31</text>
<text x="161.2" y="38.5">J30</text>
<text x="166.3" y="41.2">B2</text>
<text x="166.3" y="38.5">B1</text>
<text x="203.4" y="37.2">+3V3</text>
<text x="211.5" y="37.2">+3V3</text>
<text x="238.4" y="37.2">+3V3</text>
<text x="247.3" y="41.2">J80</text>
<text x="252.4" y="41.2">VCC</text>
<text x="14.7" y="44.6" transform="rotate(-90 14.7 44.6)">C1</text>
<text x="21.2" y="45.5" transform="rotate(-90 21.2 45.5)">10uF</text>
<text x="32.4" y="45.3">LM1117-3.3</text>
<text x="44.3" y="45.1" transform="rotate(-90 44.3 45.1)">C13</text>
<text x="50.8" y="45.5" transform="rotate(-90 50.8 45.5)">10uF</text>
<text x="52.4" y="45.1" transform="rotate(-90 52.4 45.1)">C19</text>
<text x="58.9" y="46" transform="rotate(-90 58.9 46)">100nF</text>
<text x="91.9" y="44.2">A3</text>
<text x="91.9" y="46.9">A4</text>
<text x="97.4" y="44.2">J4</text>
<text x="97.4" y="46.9">J5</text>
<text x="161.2" y="43.9">J32</text>
<text x="161.2" y="46.6">J33</text>
<text x="166.3" y="43.9">B3</text>
<text x="166.3" y="46.6">B4</text>
<text x="181.9" y="47.9">+3V3</text>
<text x="203.7" y="47.3" transform="rotate(-90 203.7 47.3)">R5</text>
<text x="208.8" y="47.7" transform="rotate(-90 208.8 47.7)">10K</text>
<text x="211.8" y="47.3" transform="rotate(-90 211.8 47.3)">R7</text>
<text x="216.9" y="47.7" transform="rotate(-90 216.9 47.7)">10K</text>
<text x="234" y="46.1">SWCLK</text>
<text x="234.3" y="43.4">SWDIO</text>
<text x="247.3" y="43.9">J81</text>
<text x="247.3" y="46.6">J82</text>
<text x="252.4" y="43.9">IO</text>
<text x="252.4" y="46.6">CK</text>
<text x="15.2" y="50.9">GND</text>
<text x="28.6" y="50.9">GND</text>
<text x="44.8" y="50.9">GND</text>
<text x="52.9" y="50.9">GND</text>
<text x="91.9" y="49.6">A5</text>
<text x="91.9" y="52.3">A9</text>
<text x="97.4" y="49.6">J6</text>
<text x="97.4" y="52.3">J7</text>
<text x="161.2" y="49.3">J34</text>
<text x="161.2" y="52">J35</text>
<text x="166.3" y="49.3">B5</text>
<text x="166.3" y="52">B13</text>
<text x="193.4" y="50.6">J66</text>
<text x="234.3" y="48.7">RESET</text>
<text x="247.3" y="49.3">J83</text>
<text x="247.3" y="52">J84</text>
<text x="252.4" y="49.3">RS</text>
<text x="252.4" y="52">GND</text>
<text x="15.1" y="56">+3V3</text>
<text x="90.9" y="54.9">A10</text>
<text x="90.9" y="57.6">A11</text>
<text x="97.4" y="54.9">J8</text>
<text x="97.4" y="57.6">J9</text>
<text x="161.2" y="57.4">J36</text>
<text x="166.3" y="57.4">D0</text>
<text x="219.1" y="54.1">SWDIO</text>
<text x="219.1" y="56.8">SWCLK</text>
<text x="238.5" y="56.3">GND</text>
<text x="24.1" y="60.3">R1</text>
<text x="24.3" y="65.4">22</text>
<text x="31.1" y="64.1">BLM18PG471SN1</text>
<text x="37.8" y="60.3">L3</text>
<text x="65.7" y="62.2">VDD_PLLUSB</text>
<text x="90.9" y="60.3">A12</text>
<text x="90.9" y="63">A13</text>
<text x="90.9" y="65.7">A14</text>
<text x="96.3" y="60.3">J10</text>
<text x="96.3" y="63">J11</text>
<text x="96.3" y="65.7">J12</text>
<text x="161.2" y="60">J37</text>
<text x="161.2" y="62.7">J38</text>
<text x="161.2" y="65.4">J39</text>
<text x="166.3" y="60">D1</text>
<text x="166.3" y="62.7">D2</text>
<text x="166.3" y="65.4">D3</text>
<text x="209.8" y="63">R6</text>
<text x="219.1" y="64.9">RESET</text>
<text x="238.4" y="61.4">+3V3</text>
<text x="247.3" y="65.4">J85</text>
<text x="252.4" y="65.4">VCC</text>
<text x="47" y="69.3" transform="rotate(-90 47 69.3)">C15</text>
<text x="53.5" y="70" transform="rotate(-90 53.5 70)">4.7uF</text>
<text x="90.9" y="68.4">A15</text>
<text x="90.9" y="71.1">A16</text>
<text x="96.3" y="68.4">J13</text>
<text x="96.3" y="71.1">J14</text>
<text x="161.2" y="70.8">J41</text>
<text x="161.2" y="68.1">J40</text>
<text x="166.3" y="70.8">D5</text>
<text x="166.3" y="68.1">D4</text>
<text x="210" y="68.1">39</text>
<text x="234.2" y="67.6">ERASE</text>
<text x="247.3" y="68.1">J86</text>
<text x="252.4" y="68.1">ERASE</text>
<text x="15.1" y="72.2">+3V3</text>
<text x="47.5" y="75.1">GND</text>
<text x="90.9" y="73.8">A17</text>
<text x="90.9" y="76.5">A18</text>
<text x="96.3" y="73.8">J15</text>
<text x="96.3" y="76.5">J16</text>
<text x="161.2" y="73.5">J42</text>
<text x="161.2" y="76.2">J43</text>
<text x="166.3" y="73.5">D6</text>
<text x="166.3" y="76.2">D7</text>
<text x="181.9" y="77.5">+3V3</text>
<text x="182" y="72.4">GND</text>
<text x="254.5" y="77.5">+3V3</text>
<text x="90.9" y="79.2">A19</text>
<text x="90.9" y="81.8">A20</text>
<text x="96.3" y="79.2">J17</text>
<text x="96.3" y="81.8">J18</text>
<text x="161.2" y="78.9">J44</text>
<text x="161.2" y="81.6">J45</text>
<text x="166.3" y="78.9">D8</text>
<text x="166.3" y="81.6">D9</text>
<text x="14.7" y="84.9" transform="rotate(-90 14.7 84.9)">C2</text>
<text x="21.2" y="86.4" transform="rotate(-90 21.2 86.4)">100nF</text>
<text x="22.8" y="84.9" transform="rotate(-90 22.8 84.9)">C4</text>
<text x="29.3" y="86.4" transform="rotate(-90 29.3 86.4)">100nF</text>
<text x="30.9" y="84.9" transform="rotate(-90 30.9 84.9)">C7</text>
<text x="37.3" y="86.4" transform="rotate(-90 37.3 86.4)">100nF</text>
<text x="38.9" y="85.4" transform="rotate(-90 38.9 85.4)">C11</text>
<text x="45.4" y="86.4" transform="rotate(-90 45.4 86.4)">100nF</text>
<text x="47" y="85.4" transform="rotate(-90 47 85.4)">C16</text>
<text x="53.5" y="86.4" transform="rotate(-90 53.5 86.4)">100nF</text>
<text x="55.1" y="85.4" transform="rotate(-90 55.1 85.4)">C20</text>
<text x="61.5" y="86.4" transform="rotate(-90 61.5 86.4)">100nF</text>
<text x="63.2" y="85.4" transform="rotate(-90 63.2 85.4)">C23</text>
<text x="69.6" y="86.1" transform="rotate(-90 69.6 86.1)">4.7uF</text>
<text x="90.9" y="84.5">A21</text>
<text x="90.9" y="87.2">A22</text>
<text x="90.9" y="89.9">A23</text>
<text x="96.3" y="84.5">J19</text>
<text x="96.3" y="87.2">J20</text>
<text x="96.3" y="89.9">J21</text>
<text x="161.2" y="84.3">J46</text>
<text x="161.2" y="86.9">J47</text>
<text x="161.2" y="89.6">J48</text>
<text x="166.3" y="84.3">D10</text>
<text x="166.3" y="86.9">D11</text>
<text x="166.3" y="89.6">D12</text>
<text x="182.2" y="87.6" transform="rotate(-90 182.2 87.6)">R4</text>
<text x="187.3" y="88.6" transform="rotate(-90 187.3 88.6)">100K</text>
<text x="208.8" y="88.3">+3V3</text>
<text x="222.2" y="88.3">+3V3</text>
<text x="248.3" y="86.9">S1</text>
<text x="254.9" y="87.6" transform="rotate(-90 254.9 87.6)">R8</text>
<text x="260" y="88.6" transform="rotate(-90 260 88.6)">100K</text>
<text x="15.1" y="93.7">+1V2</text>
<text x="15.2" y="91.3">GND</text>
<text x="23.3" y="91.3">GND</text>
<text x="31.3" y="91.3">GND</text>
<text x="39.4" y="91.3">GND</text>
<text x="47.5" y="91.3">GND</text>
<text x="55.5" y="91.3">GND</text>
<text x="63.6" y="91.3">GND</text>
<text x="90.9" y="92.6">A24</text>
<text x="90.9" y="95.3">A25</text>
<text x="96.3" y="92.6">J22</text>
<text x="96.3" y="95.3">J23</text>
<text x="161.2" y="92.3">J49</text>
<text x="161.2" y="95">J50</text>
<text x="166.3" y="92.3">D13</text>
<text x="166.3" y="95">D14</text>
<text x="176.9" y="94.5">PA11</text>
<text x="196.1" y="91">IC3</text>
<text x="259.4" y="91.8">RESET</text>
<text x="90.9" y="98">A26</text>
<text x="90.9" y="100.7">A27</text>
<text x="96.3" y="98">J24</text>
<text x="96.3" y="100.7">J25</text>
<text x="161.2" y="97.7">J51</text>
<text x="161.2" y="100.4">J52</text>
<text x="166.3" y="97.7">D15</text>
<text x="166.3" y="100.4">D16</text>
<text x="176.9" y="97.2">PA12</text>
<text x="176.9" y="99.9">PA17</text>
<text x="211" y="97.2">PD31</text>
<text x="211" y="99.9">PA14</text>
<text x="221.9" y="96.2" transform="rotate(-90 221.9 96.2)">C26</text>
<text x="228.4" y="97.1" transform="rotate(-90 228.4 97.1)">100nF</text>
<text x="254.2" y="96.2" transform="rotate(-90 254.2 96.2)">C27</text>
<text x="260.6" y="96.6" transform="rotate(-90 260.6 96.6)">10nF</text>
<text x="14.7" y="106.4" transform="rotate(-90 14.7 106.4)">C3</text>
<text x="21.2" y="107.9" transform="rotate(-90 21.2 107.9)">100nF</text>
<text x="22.8" y="106.4" transform="rotate(-90 22.8 106.4)">C5</text>
<text x="29.3" y="107.9" transform="rotate(-90 29.3 107.9)">100nF</text>
<text x="30.9" y="106.4" transform="rotate(-90 30.9 106.4)">C8</text>
<text x="37.3" y="107.9" transform="rotate(-90 37.3 107.9)">100nF</text>
<text x="38.9" y="107" transform="rotate(-90 38.9 107)">C12</text>
<text x="45.4" y="107.9" transform="rotate(-90 45.4 107.9)">100nF</text>
<text x="47" y="107" transform="rotate(-90 47 107)">C17</text>
<text x="53.5" y="107.9" transform="rotate(-90 53.5 107.9)">100nF</text>
<text x="55.1" y="107" transform="rotate(-90 55.1 107)">C21</text>
<text x="61.5" y="106.8" transform="rotate(-90 61.5 106.8)">1uF</text>
<text x="90.9" y="103.4">A28</text>
<text x="90.9" y="106.1">A30</text>
<text x="96.3" y="103.4">J26</text>
<text x="96.3" y="106.1">J27</text>
<text x="161.2" y="103.1">J53</text>
<text x="161.2" y="105.8">J54</text>
<text x="166.3" y="103.1">D17</text>
<text x="166.3" y="105.8">D18</text>
<text x="192.6" y="107.4">S25FL164K</text>
<text x="211" y="102.5">PA13</text>
<text x="222.4" y="102">GND</text>
<text x="241.2" y="102">GND</text>
<text x="254.6" y="102">GND</text>
<text x="15.2" y="112.8">GND</text>
<text x="23.3" y="112.8">GND</text>
<text x="31.3" y="112.8">GND</text>
<text x="39.4" y="112.8">GND</text>
<text x="47.5" y="112.8">GND</text>
<text x="55.5" y="112.8">GND</text>
<text x="90.9" y="108.7">A31</text>
<text x="96.3" y="108.7">J28</text>
<text x="161.2" y="108.5">J55</text>
<text x="161.2" y="111.2">J56</text>
<text x="161.2" y="113.8">J57</text>
<text x="166.3" y="108.5">D19</text>
<text x="166.3" y="111.2">D20</text>
<text x="166.3" y="113.8">D21</text>
<text x="182" y="110.1">GND</text>
<text x="196.2" y="113.8">J67</text>
<text x="201.3" y="113.8">GND</text>
<text x="222.2" y="112.5">+3V3</text>
<text x="15.1" y="117.9">+1V2</text>
<text x="85.8" y="116">VDD_PLLUSB</text>
<text x="161.2" y="116.5">J58</text>
<text x="161.2" y="119.2">J59</text>
<text x="166.3" y="116.5">D22</text>
<text x="166.3" y="119.2">D24</text>
<text x="196.2" y="116.5">J68</text>
<text x="196.2" y="119.2">J69</text>
<text x="201.3" y="116.5">GND</text>
<text x="201.3" y="119.2">GND</text>
<text x="231.2" y="119.2">J74</text>
<text x="236.3" y="119.2">VCC</text>
<text x="17.6" y="126">BLM18PG471SN1</text>
<text x="24.3" y="122.2">L1</text>
<text x="52.3" y="124.1">VDD_PLL</text>
<text x="161.2" y="124.6">J61</text>
<text x="161.2" y="121.9">J60</text>
<text x="166.3" y="124.6">D26</text>
<text x="166.3" y="121.9">D25</text>
<text x="196.2" y="121.9">J70</text>
<text x="196.2" y="124.6">J71</text>
<text x="201.3" y="121.9">GND</text>
<text x="201.3" y="124.6">GND</text>
<text x="216" y="123.3">V_USB</text>
<text x="231.2" y="121.9">J75</text>
<text x="231.2" y="124.6">J76</text>
<text x="236.3" y="121.9">VCC</text>
<text x="236.3" y="124.6">VCC</text>
<text x="17.6" y="131.3">BLM18PG471SN1</text>
<text x="24.3" y="127.6">L2</text>
<text x="52.3" y="129.4">VDD_UTMIC</text>
<text x="85" y="131.3">+3V3</text>
<text x="97.2" y="129" transform="rotate(-90 97.2 129)">+1V2 +3V3</text>
<text x="161.2" y="127.3">J62</text>
<text x="161.2" y="130">J63</text>
<text x="166.3" y="127.3">D27</text>
<text x="166.3" y="130">D28</text>
<text x="196.2" y="127.3">J72</text>
<text x="196.2" y="130">J73</text>
<text x="201.3" y="127.3">GND</text>
<text x="201.3" y="130">GND</text>
<text x="231.2" y="127.3">J77</text>
<text x="231.2" y="130">J78</text>
<text x="236.3" y="127.3">VCC</text>
<text x="236.3" y="130">VUSB</text>
<text x="33.6" y="136" transform="rotate(-90 33.6 136)">C9</text>
<text x="40" y="137.5" transform="rotate(-90 40 137.5)">100nF</text>
<text x="44.3" y="136.5" transform="rotate(-90 44.3 136.5)">C14</text>
<text x="50.8" y="137.5" transform="rotate(-90 50.8 137.5)">100nF</text>
<text x="92.4" y="134.8">VDD_UTMIC</text>
<text x="95" y="132.1">VDD_PLL</text>
<text x="161.2" y="132.7">J64</text>
<text x="161.2" y="135.4">J65</text>
<text x="166.3" y="132.7">D30</text>
<text x="166.3" y="135.4">D31</text>
<text x="187.4" y="137">GND</text>
<text x="231.2" y="132.7">J79</text>
<text x="236.3" y="132.7">VUSB</text>
<text x="34" y="142.4">GND</text>
<text x="44.8" y="142.4">GND</text>
<text x="90.5" y="144" transform="rotate(-90 90.5 144)">L4</text>
<text x="97.1" y="140.2">RESET</text>
<text x="157.2" y="140.2">SWDIO</text>
<text x="157.2" y="142.9">SWCLK</text>
<text x="97" y="148.3">ERASE</text>
<text x="157.2" y="148.3">XTAL_OUT</text>
<text x="86.7" y="150.6" transform="rotate(-90 86.7 150.6)">BLM18PG471SN1</text>
<text x="157.2" y="151">XTAL_IN</text>
<text x="157.2" y="153.7">X32_IN</text>
<text x="178.3" y="150.2">V_USB</text>
<text x="191.5" y="152.9">J87</text>
<text x="25.4" y="159" transform="rotate(-90 25.4 159)">XTAL_OUT</text>
<text x="36.1" y="159" transform="rotate(-90 36.1 159)">XTAL_IN</text>
<text x="52.3" y="159" transform="rotate(-90 52.3 159)">X32_OUT</text>
<text x="63" y="159" transform="rotate(-90 63 159)">X32_IN</text>
<text x="84.7" y="160.8" transform="rotate(-90 84.7 160.8)">C24</text>
<text x="91.1" y="161.7" transform="rotate(-90 91.1 161.7)">100nF</text>
<text x="157.2" y="156.4">X32_OUT</text>
<text x="85.1" y="166.6">GND</text>
<text x="95.9" y="166.6">GND</text>
<text x="22.8" y="173.7" transform="rotate(-90 22.8 173.7)">C6</text>
<text x="126" y="169.3">ATSAMS70</text>
<text x="29.3" y="174.6" transform="rotate(-90 29.3 174.6)">12pF</text>
<text x="33.6" y="174.2" transform="rotate(-90 33.6 174.2)">C10</text>
<text x="40" y="174.6" transform="rotate(-90 40 174.6)">12pF</text>
<text x="49.7" y="174.2" transform="rotate(-90 49.7 174.2)">C18</text>
<text x="56.2" y="174.6" transform="rotate(-90 56.2 174.6)">18pF</text>
<text x="60.5" y="174.2" transform="rotate(-90 60.5 174.2)">C22</text>
<text x="66.9" y="174.6" transform="rotate(-90 66.9 174.6)">18pF</text>
<text x="101.5" y="176.4" transform="rotate(-90 101.5 176.4)">R3</text>
<text x="106.6" y="177.6" transform="rotate(-90 106.6 177.6)">5.62K</text>
<text x="108.9" y="176.9" transform="rotate(-90 108.9 176.9)">C25</text>
<text x="115.4" y="177.3" transform="rotate(-90 115.4 177.3)">12pF</text>
<text x="179.3" y="174.6">GND</text>
<text x="23.3" y="180">GND</text>
<text x="34" y="180">GND</text>
<text x="50.2" y="180">GND</text>
<text x="60.9" y="180">GND</text>
<text x="101.3" y="185.4">GND</text>
<text x="109.4" y="185.4">GND</text>
</g>
</svg>
